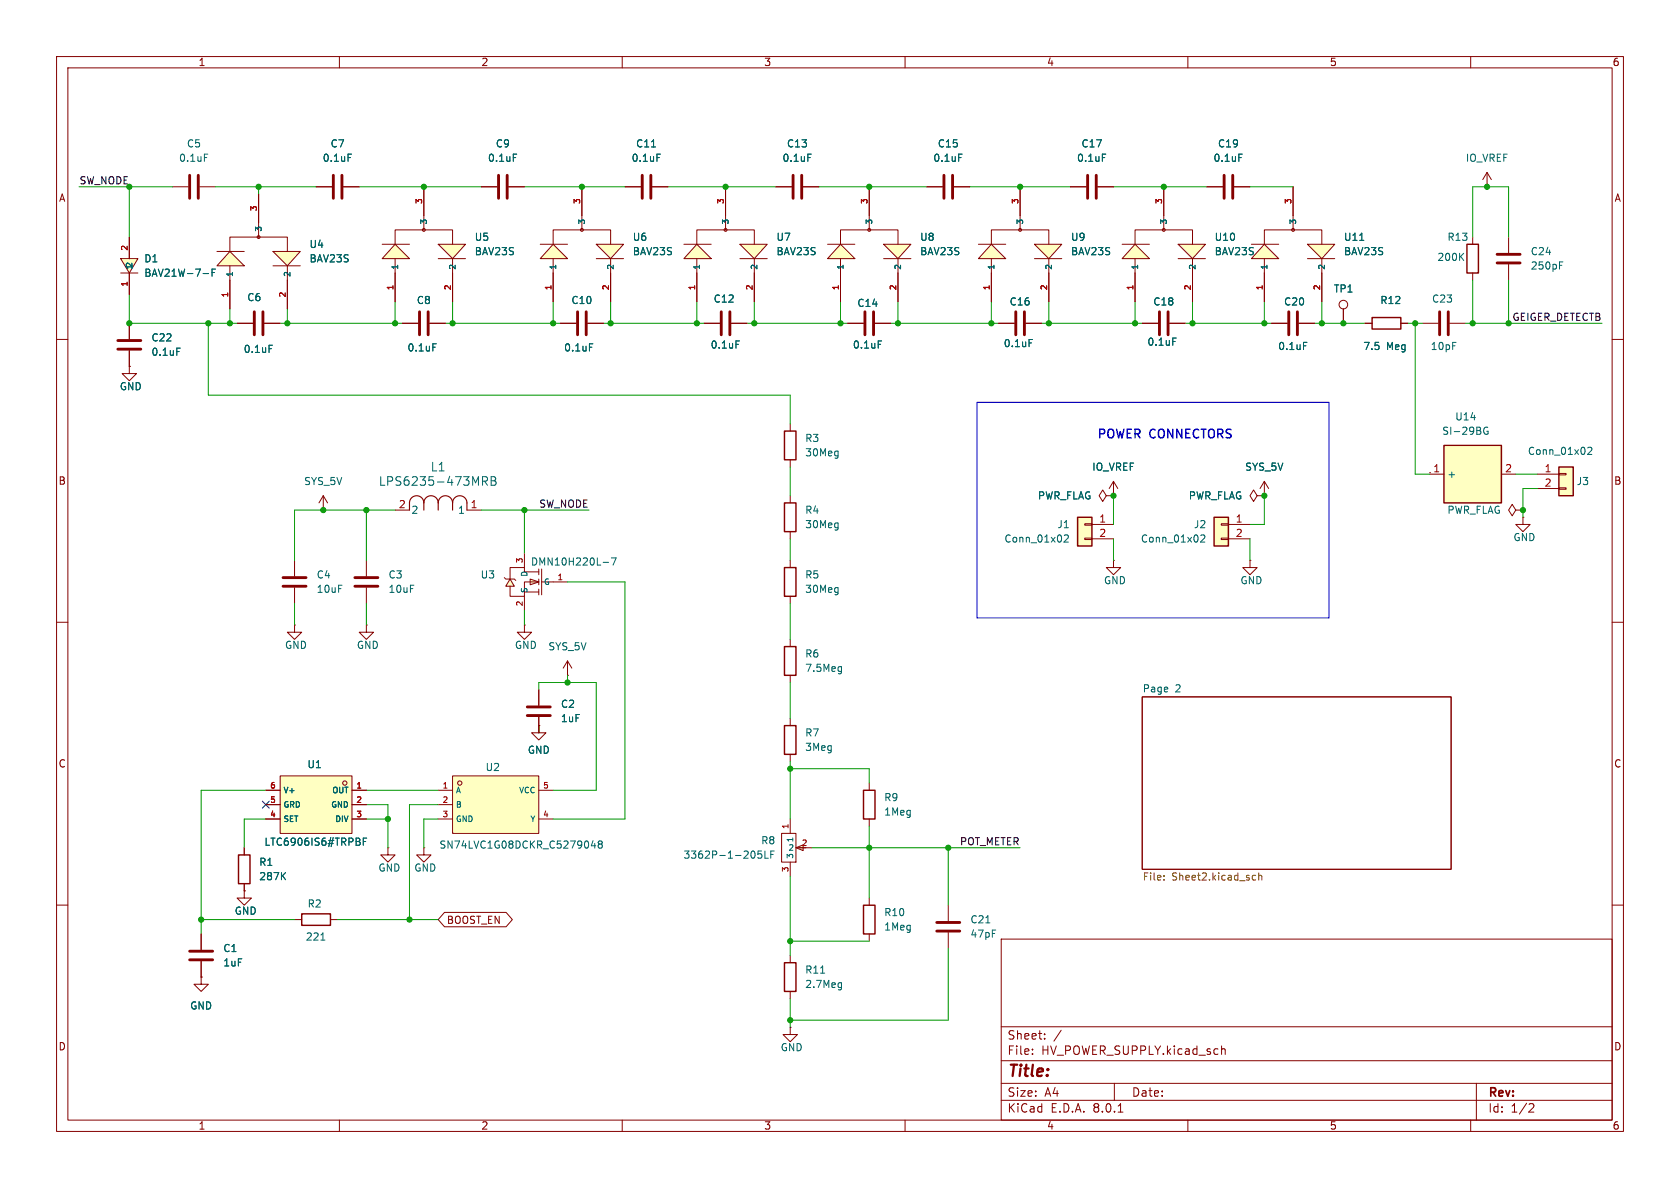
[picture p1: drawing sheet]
<svg xmlns="http://www.w3.org/2000/svg" width="297mm" height="210mm" viewBox="0 0 297 210" stroke-linecap="round" stroke-linejoin="round" font-family="sans-serif">
<g fill="none" stroke="#840000" stroke-width=".18">
<path d="M10 10h277v190h-277zM12 12h273v186h-273zM60 10v2M110 10v2M160 10v2M210 10v2M260 10v2M10 60h2M285 60h2M10 110h2M285 110h2M201.9 123.2h54.6v30.5h-54.6z"/>
<path d="M10 160h2M285 160h2M177 166h108v32h-108zM60 198v2M110 198v2M160 198v2M177 194.5h108M177 191.5h108M177 187.5h108M177 181.5h108M182.5 186.3v.1M182.5 185.5v.1"/>
<path d="M184.7 183.6v.1M184.7 182.8v.1M187.6 182.1l-1.3 2M197 191.5v3M197.7 196.6h.8M210 198v2M216 184.9v1.5M216 185.5l.2-.1 .3 .1 .1 .9M260 198v2M261 191.5v6.5M270.5 195.1l.5 .1 .2 .3-1 1.1h1"/>
</g>
<path d="M205.8 155.5v.1M205.8 154.8v.1M221.5 155.5h.5M221.5 154.8h.5M222.5 154.9l.2-.2 .3 .1 .1 .8M222.5 154.3v1.3" fill="none" stroke="#725600" stroke-width=".18"/>
<g fill="#ffffc2">
<path d="M40.6 44.5l2.6 2.5h-4.8z"/>
<path d="M48.3 44.5h4.8l-2.3 2.5z"/>
</g>
<circle cx="45.7" cy="41.9" r=".25" fill="#ffffc2" stroke="#ffffc2" stroke-width=".18"/>
<g fill="none" stroke="#840000" stroke-width=".18">
<path d="M45.7 34.3v7.6M38.4 44.5h4.8M40.6 44.5l2.6 2.5h-4.8zM40.6 44.5v-2.6h10.2v2.6M40.6 47v7.6M48.3 44.5h4.8l-2.3 2.5zM48.3 47h4.8M50.8 47v7.6"/>
<circle cx="45.7" cy="41.9" r=".25"/>
</g>
<g fill="#ffffc2">
<path d="M223.5 43.2l2.6 2.5h-4.9z"/>
<path d="M231.1 43.2h4.9l-2.3 2.5z"/>
</g>
<circle cx="228.6" cy="40.6" r=".25" fill="#ffffc2" stroke="#ffffc2" stroke-width=".18"/>
<g fill="none" stroke="#840000" stroke-width=".18">
<path d="M228.6 33v7.6M221.2 43.2h4.9M223.5 43.2l2.6 2.5h-4.9zM223.5 43.2v-2.6h10.2v2.6M223.5 45.7v7.6M231.1 43.2h4.9l-2.3 2.5zM231.1 45.7h4.9M233.7 45.7v7.6"/>
<circle cx="228.6" cy="40.6" r=".25"/>
</g>
<path d="M240.4 42.5h.7" fill="none" stroke="#006464" stroke-width=".18"/>
<path d="M140.7 149.9l1.3-.5v1z" fill="#ffffc2"/>
<g fill="none" stroke="#840000" stroke-width=".18">
<path d="M71.1 57.2h2.8M75.9 57.2h2.8M201.9 57.2h2.8M206.8 57.2h2.7M221 99.1v1.2h1.2l-1.2 1.3-1.3-1.3h1.3M221 99.1h.1M222.2 87.6l-.6-1-.6 1 .6 1 .6-1h1.3M223.5 87.6h.1M223.5 85.1l-.7 1.3M223.5 85.1v2.5M223.5 85.1l.8 1.3M139.7 113v1.3"/>
<path d="M139.7 119.4v1.3M139.7 127v1.3M139.7 133.4v1.2M138.2 147.3h2.5v5.1h-2.5zM139.7 144.8v2.5M139.7 152.4v2.5M140.7 149.9l1.3-.5v1zM141 149.9h2.5"/>
</g>
<path d="M207.3 59.8h.6M76.5 60.8h.6M148.6 117.8l.2 .1M148.8 117.8v1.1l-.2 .2M148.8 118.6l-.2 .1M134.6 150.4h-.6v.6l.1-.1 .5 .1 .1 .2-.1 .4-.2 .1-.4-.1M135.2 150.4v1.3h.6M136.3 151h.4M136.9 150.4h-.6v1.3" fill="none" stroke="#006464" stroke-width=".18"/>
<path d="M74.2 55.1v4.1M75.7 55.1v4.1M205 55.1v4.1M206.5 55.1v4.1" fill="none" stroke="#840000" stroke-width=".51"/>
<path d="M138.7 114.3h2v5.1h-2zM138.7 128.3h2v5.1h-2z" fill="none" stroke="#840000" stroke-width=".25"/>
<path d="M21.3 45.7h3.1l-1.5 2.6z" fill="#ffffc2"/>
<path d="M21.3 45.7h3.1l-1.5 2.6zM21.3 48.3h3.1M22.9 41.9v3.8M22.9 48.3v3.8M22.9 57.2v2.7M22.9 64.8v1.2h1.2l-1.2 1.3-1.3-1.3h1.3M22.9 64.8h.1M22.9 62v2.8M153.7 138.4v1.3M153.7 144.8v1.3M35.6 165.1v2.8M35.6 169.9v2.8" fill="none" stroke="#840000" stroke-width=".18"/>
<path d="M35.9 48.4h1M37.5 48.2h.4M38.1 47.6h-.6v1.2M31.3 61.5h.6" fill="none" stroke="#006464" stroke-width=".18"/>
<path d="M20.8 61.7h4.1M20.8 60.2h4.1M33.5 169.7h4.1M33.5 168.1h4.1" fill="none" stroke="#840000" stroke-width=".51"/>
<path d="M152.7 139.7h2v5.1h-2z" fill="none" stroke="#840000" stroke-width=".25"/>
<path d="M214.6 91.4h2.6v5.1h-2.6z" fill="#ffffc2"/>
<path d="M57.1 90.2h.1M57.1 87.6l-.7 1.3M57.1 87.6v2.6M57.1 87.6l.8 1.3M215.9 95.1h1.3v.3h-1.3zM215.9 92.6h1.3v.2h-1.3zM217.2 92.7h3.8M217.2 95.3h3.8" fill="none" stroke="#840000" stroke-width=".18"/>
<path d="M214.6 91.4h2.6v5.1h-2.6z" fill="none" stroke="#840000" stroke-width=".25"/>
<path d="M212.3 94.7l.5-.1 .2 .3-.8 .9h.8" fill="none" stroke="#006464" stroke-width=".18"/>
<g fill="#ffffc2">
<path d="M200.7 43.2l2.5 2.5h-4.8z"/>
<path d="M208.3 43.2h4.8l-2.3 2.5z"/>
</g>
<circle cx="205.7" cy="40.6" r=".25" fill="#ffffc2" stroke="#ffffc2" stroke-width=".18"/>
<g fill="none" stroke="#840000" stroke-width=".18">
<path d="M205.7 33v7.6M198.4 43.2h4.8M200.7 43.2l2.5 2.5h-4.8zM200.7 43.2v-2.6h10.1v2.6M200.7 45.7v7.6M208.3 43.2h4.8l-2.3 2.5zM208.3 45.7h4.8M210.8 45.7v7.6"/>
<circle cx="205.7" cy="40.6" r=".25"/>
</g>
<g fill="#ffffc2">
<path d="M69.8 43.2l2.6 2.5h-4.8z"/>
<path d="M77.5 43.2h4.8l-2.3 2.5z"/>
</g>
<circle cx="74.9" cy="40.6" r=".25" fill="#ffffc2" stroke="#ffffc2" stroke-width=".18"/>
<g fill="none" stroke="#840000" stroke-width=".18">
<path d="M74.9 33v7.6M85.1 33h2.8M89.9 33h2.8M110.5 33h2.8M115.3 33h2.8M213.4 33h2.8M218.2 33h2.8M67.6 43.2h4.8M69.8 43.2l2.6 2.5h-4.8zM69.8 43.2v-2.6h10.2v2.6M69.8 45.7v7.6M77.5 43.2h4.8l-2.3 2.5z"/>
<path d="M77.5 45.7h4.8M80 45.7v7.6M99.1 57.2h2.8M103.9 57.2h2.8M69.8 90.2h2.6M82.5 90.2h2.6M196.8 87.6h.1M196.8 85.1l-.7 1.3M196.8 85.1v2.5M196.8 85.1l.8 1.3M153.7 158.8v1.2M139.7 168.9v1.3"/>
<path d="M139.7 175.3v1.2M153.7 165.1v1.3M167.6 160v2.8M167.6 164.8v2.8M139.7 181.6v1.3h1.3l-1.3 1.3-1.3-1.3h1.3M139.7 181.6h.1"/>
<circle cx="74.9" cy="40.6" r=".25"/>
</g>
<path d="M88.1 31v4.1M89.7 31v4.1M113.5 31v4.1M115.1 31v4.1M216.4 31v4.1M217.9 31v4.1M102.1 55.1v4.1M103.6 55.1v4.1M165.6 164.6h4.1M165.6 163.1h4.1" fill="none" stroke="#840000" stroke-width=".51"/>
<g fill="none" stroke="#006464" stroke-width=".18">
<path d="M90.7 27.2h.6M115.2 26h.7M116.1 27.2h.6M219 27.2h.6M104.2 60.8h.6M85.3 85.1l.7-.1 .2-.2-.1-.4-.2-.1h-.6v1.5M85.7 85.1l.5 .7M86.8 84.3h.5l.3 .1v.3l-.3 .3a.41 .41 0 0 1 .4 .4 .41 .41 0 0 1-.3 .4h-.6zM86.8 85h.5M145.1 172h.7M148.6 173.7l.2 .1M148.8 173.7v1.1l-.2 .1"/>
<path d="M148.8 174.5l-.2 .1M174.3 163.1h.7"/>
</g>
<path d="M138.7 170.2h2v5.1h-2zM152.7 160h2v5.1h-2z" fill="none" stroke="#840000" stroke-width=".25"/>
<path d="M74.9 88.9a1.27 1.27 0 0 0-1.2-1.3 1.27 1.27 0 0 0-1.3 1.3v1.3M74.9 88.9a1.27 1.27 0 0 1 1.3-1.3 1.27 1.27 0 0 1 1.3 1.3M74.9 88.9v1.3M77.5 88.9a1.27 1.27 0 0 1 1.2-1.3 1.27 1.27 0 0 1 1.3 1.3M77.5 88.9v1.3M80 88.9a1.27 1.27 0 0 1 1.3-1.3 1.27 1.27 0 0 1 1.2 1.3v1.3M80 88.9v1.3" fill="none" stroke="#840000" stroke-width=".2"/>
<g fill="#ffffc2">
<path d="M97.8 43.2l2.5 2.5h-4.8z"/>
<path d="M105.4 43.2h4.8l-2.3 2.5z"/>
</g>
<circle cx="102.9" cy="40.6" r=".25" fill="#ffffc2" stroke="#ffffc2" stroke-width=".18"/>
<g fill="none" stroke="#840000" stroke-width=".18">
<path d="M55.9 33h2.8M60.7 33h2.8M102.9 33v7.6M41.9 57.2h2.8M46.7 57.2h2.8M95.5 43.2h4.8M97.8 43.2l2.5 2.5h-4.8zM97.8 43.2v-2.6h10.1v2.6M97.8 45.7v7.6M105.4 43.2h4.8l-2.3 2.5zM105.4 45.7h4.8M107.9 45.7v7.6"/>
<path d="M224.8 57.2h2.8M229.6 57.2h2.8M241.3 57.2h1.3M247.6 57.2h1.3M64.8 99.1v2.8M196.8 99.1v1.2h1.3l-1.3 1.3-1.2-1.3h1.2M196.8 99.1h.1M52.1 110.5v1.3h1.2l-1.2 1.2-1.3-1.2h1.3M52.1 110.5h.1M64.8 110.5v1.3h1.2l-1.2 1.2-1.3-1.2h1.3M64.8 110.5h.1M64.8 103.9v2.8"/>
<path d="M92.7 110.5v1.3h1.3l-1.3 1.2-1.3-1.2h1.3M92.7 110.5h.1M100.3 119.4h.1M100.3 116.8l-.7 1.3M100.3 116.8v2.6M100.3 116.8l.8 1.3"/>
<circle cx="102.9" cy="40.6" r=".25"/>
</g>
<path d="M58.9 31v4.1M60.5 31v4.1M45 55.1v4.1M46.5 55.1v4.1M227.8 55.1v4.1M229.4 55.1v4.1M62.7 103.6h4.1M62.7 102.1h4.1" fill="none" stroke="#840000" stroke-width=".51"/>
<path d="M61.5 27.2h.6M47.6 61h.6M230.4 60.5h.6" fill="none" stroke="#006464" stroke-width=".18"/>
<path d="M242.6 56.1h5v2.1h-5z" fill="none" stroke="#840000" stroke-width=".25"/>
<g fill="#ffffc2">
<path d="M123.2 43.2l2.5 2.5h-4.8z"/>
<path d="M130.8 43.2h4.8l-2.3 2.5z"/>
</g>
<circle cx="128.3" cy="40.6" r=".25" fill="#ffffc2" stroke="#ffffc2" stroke-width=".18"/>
<g fill="none" stroke="#840000" stroke-width=".18">
<path d="M30.5 33h2.8M35.3 33h2.8M128.3 33v7.6M120.9 43.2h4.8M123.2 43.2l2.5 2.5h-4.8zM123.2 43.2v-2.6h10.1v2.6M123.2 45.7v7.6M130.8 43.2h4.8l-2.3 2.5zM130.8 45.7h4.8M133.3 45.7v7.6M237.5 54.6v2.6M266.7 41.9v2.8"/>
<path d="M266.7 46.7v2.8M52.1 99.1v2.8M52.1 103.9v2.8"/>
<circle cx="128.3" cy="40.6" r=".25"/>
<circle cx="237.5" cy="53.8" r=".76"/>
</g>
<path d="M33.5 31v4.1M35.1 31v4.1M264.7 45h4M264.7 46.5h4M50 103.6h4.1M50 102.1h4.1" fill="none" stroke="#840000" stroke-width=".51"/>
<path d="M36.1 27.2h.6M275.7 46.9h.4M275.7 46.3h.6" fill="none" stroke="#006464" stroke-width=".18"/>
<path d="M80 137.2h15.2v10.1h-15.2z" fill="#ffffc2"/>
<circle cx="81.3" cy="138.4" r=".38" fill="#ffffc2" stroke="#ffffc2" stroke-width=".18"/>
<g fill="none" stroke="#840000" stroke-width=".18">
<path d="M77.5 139.7h2.5M80 137.2h15.2v10.1h-15.2zM95.2 126.7v2.8h-1.2l1.2 1.3 1.3-1.3h-1.3v-1.2M95.2 128.3h.1M95.2 139.7h2.6M95.2 121.9v2.8M77.5 142.2h2.5M77.5 144.8h2.5M95.2 144.8h2.6"/>
<circle cx="81.3" cy="138.4" r=".38"/>
</g>
<path d="M104.8 148.6l-.3 .9h.8M105.1 149.1v.8M106 149.2l-.3-.2 .3-.3h.2l.3 .2-.3 .3M106 149.2l-.3 .2 .1 .4 .2 .1h.4l.1-.2v-.3l-.3-.2M106 149.2h.2" fill="none" stroke="#006464" stroke-width=".18"/>
<path d="M93.2 126.5h4.1M93.2 125h4.1" fill="none" stroke="#840000" stroke-width=".51"/>
<g fill="#ffffc2">
<path d="M93.7 102.4l1.5 .5-1.5 .5z"/>
<path d="M90.2 102.4l.7 1.2h-1.5z"/>
</g>
<g fill="none" stroke="#840000" stroke-width=".18">
<path d="M262.9 33h.1M262.9 30.5l-.8 1.3M262.9 30.5v2.5M262.9 30.5l.8 1.3M251.5 57.2h2.8M256.3 57.2h2.8M260.3 41.9v1.3M260.3 48.3v1.2M92.7 97.8v2.5M268 90.2l-.7-1-.6 1 .6 1 .7-1h1.2M269.2 90.2h.1M89.2 102.1l.2 .3h1.5l.3 .2"/>
<path d="M90.2 102.4l.7 1.2h-1.5zM92.7 104.6h2.5M92.7 105.4v2.6M93.7 102.4l1.5 .5-1.5 .5zM95.2 102.9h-2.5v2.5h-2.5v-1.8M95.2 101.1h-2.5v-.8h-2.5v2.1M95.2 100.6v1M95.2 102.4v1M95.2 104.1v1.1M95.8 102.9h4.5M95.8 100.6v4.6"/>
</g>
<path d="M258.2 45.3l.6 .7M258.8 44.8l-.8 .7M106.6 99.4h1M108.1 98.6h.8l-.5 1.3" fill="none" stroke="#006464" stroke-width=".18"/>
<path d="M259.3 43.2h2.1v5.1h-2.1z" fill="none" stroke="#840000" stroke-width=".25"/>
<path d="M254.5 55.1v4.1M256 55.1v4.1" fill="none" stroke="#840000" stroke-width=".51"/>
<path d="M255.3 78.7h10.1v10.2h-10.1z" fill="#ffffc2"/>
<path d="M255.3 78.7h10.1v10.2h-10.1z" fill="none" stroke="#840000" stroke-width=".25"/>
<path d="M252.7 83.6h.1M252.7 83.8h2.6M265.4 83.8h2.6M269.2 91.4v1.3h1.3l-1.3 1.3-1.2-1.3h1.2M269.2 91.4h.1" fill="none" stroke="#840000" stroke-width=".18"/>
<path d="M263 75.6a.59 .59 0 0 0-.7 .5 .59 .59 0 0 0 .7 .6l.1-.5h-.3" fill="none" stroke="#006464" stroke-width=".18"/>
<path d="M275.6 82.6h2.5v5h-2.5z" fill="#ffffc2"/>
<path d="M271.8 83.8h3.8M271.8 86.4h3.8M275.6 86.2h1.3v.3h-1.3zM275.6 83.7h1.3v.2h-1.3z" fill="none" stroke="#840000" stroke-width=".18"/>
<path d="M275.6 82.6h2.5v5h-2.5z" fill="none" stroke="#840000" stroke-width=".25"/>
<path d="M280.7 79.2l.5-.1 .2 .3-.8 .9h.8" fill="none" stroke="#006464" stroke-width=".18"/>
<g fill="#ffffc2">
<path d="M148.6 43.2l2.5 2.5h-4.8z"/>
<path d="M156.2 43.2h4.8l-2.3 2.5z"/>
</g>
<circle cx="153.7" cy="40.6" r=".25" fill="#ffffc2" stroke="#ffffc2" stroke-width=".18"/>
<g fill="none" stroke="#840000" stroke-width=".18">
<path d="M153.7 33v7.6M189.2 33h2.8M194.1 33h2.7M146.3 43.2h4.8M148.6 43.2l2.5 2.5h-4.8zM148.6 43.2v-2.6h10.1v2.6M148.6 45.7v7.6M149.9 57.2h2.8M154.7 57.2h2.8M156.2 43.2h4.8l-2.3 2.5zM156.2 45.7h4.8M158.7 45.7v7.6"/>
<path d="M176.5 57.2h2.8M181.4 57.2h2.7"/>
<circle cx="153.7" cy="40.6" r=".25"/>
</g>
<path d="M192.3 31v4.1M193.8 31v4.1M152.9 55.1v4.1M154.4 55.1v4.1M179.6 55.1v4.1M181.1 55.1v4.1" fill="none" stroke="#840000" stroke-width=".51"/>
<path d="M194.9 27.2h.6M155.3 60.3h.6M181.9 60h.6" fill="none" stroke="#006464" stroke-width=".18"/>
<g fill="#ffffc2">
<path d="M175.3 43.2l2.5 2.5h-4.8z"/>
<path d="M182.9 43.2h4.8l-2.3 2.5z"/>
</g>
<circle cx="180.3" cy="40.6" r=".25" fill="#ffffc2" stroke="#ffffc2" stroke-width=".18"/>
<g fill="none" stroke="#840000" stroke-width=".18">
<path d="M137.2 33h2.8M142 33h2.8M163.8 33h2.8M168.7 33h2.7M180.3 33v7.6M124.5 57.2h2.8M129.3 57.2h2.8M173 43.2h4.8M175.3 43.2l2.5 2.5h-4.8zM175.3 43.2v-2.6h10.1v2.6M175.3 45.7v7.6M182.9 43.2h4.8l-2.3 2.5z"/>
<path d="M182.9 45.7h4.8M185.4 45.7v7.6M139.7 74.9v1.3M139.7 81.3v1.3M139.7 87.6v1.3M139.7 94v1.3M139.7 99.1v1.2M139.7 105.4v1.3"/>
<circle cx="180.3" cy="40.6" r=".25"/>
</g>
<path d="M140.2 31v4.1M141.7 31v4.1M166.9 31v4.1M168.4 31v4.1M127.5 55.1v4.1M129 55.1v4.1" fill="none" stroke="#840000" stroke-width=".51"/>
<path d="M142.8 27.2h.6M169.5 27.2h.6M130.1 60.3h.6" fill="none" stroke="#006464" stroke-width=".18"/>
<path d="M138.7 76.2h2v5.1h-2zM138.7 88.9h2v5.1h-2zM138.7 100.3h2v5.1h-2z" fill="none" stroke="#840000" stroke-width=".25"/>
<path d="M190.5 91.4h2.5v5.1h-2.5z" fill="#ffffc2"/>
<path d="M191.8 95.1h1.2v.3h-1.2zM191.8 92.6h1.2v.2h-1.2zM193 92.7h3.8M193 95.3h3.8M195.6 87.6l-.7-1-.6 1 .6 1 .7-1h1.2M196.8 87.6h.1M68.6 149.9v1.2h1.2l-1.2 1.3-1.3-1.3h1.3M68.6 149.9h.1" fill="none" stroke="#840000" stroke-width=".18"/>
<path d="M190.5 91.4h2.5v5.1h-2.5z" fill="none" stroke="#840000" stroke-width=".25"/>
<path d="M188.2 94.7l.4-.1 .3 .3-.8 .9h.8" fill="none" stroke="#006464" stroke-width=".18"/>
<path d="M49.5 137.2h12.7v10.1h-12.7z" fill="#ffffc2"/>
<circle cx="61" cy="138.4" r=".38" fill="#ffffc2" stroke="#ffffc2" stroke-width=".18"/>
<g fill="none" stroke="#840000" stroke-width=".18">
<path d="M45.7 34.3v5.1M55.9 33h2.8M60.7 33h2.8M74.9 33v5.1M85.1 33h2.8M89.9 33h2.8M102.9 33v5.1M110.5 33h2.8M115.3 33h2.8M128.3 33v5.1M137.2 33h2.8M142 33h2.8"/>
<path d="M153.7 33v5.1M163.8 33h2.8M168.7 33h2.7M180.3 33v5.1M189.2 33h2.8M194.1 33h2.7M205.7 33v5.1M213.4 33h2.8M218.2 33h2.8M228.6 33v5.1M22.9 41.9v3.8M22.9 48.3v3.8"/>
<path d="M22.9 57.2v2.7M40.6 49.5v5.1M41.9 57.2h2.8M46.7 57.2h2.8M50.8 49.5v5.1M69.8 48.3v5M71.1 57.2h2.8M75.9 57.2h2.8M80 48.3v5M97.8 48.3v5M99.1 57.2h2.8M103.9 57.2h2.8"/>
<path d="M107.9 48.3v5M123.2 48.3v5M124.5 57.2h2.8M129.3 57.2h2.8M133.3 48.3v5M148.6 48.3v5M149.9 57.2h2.8M154.7 57.2h2.8M158.7 48.3v5M175.3 48.3v5M176.5 57.2h2.8M181.4 57.2h2.7"/>
<path d="M185.4 48.3v5M200.7 48.3v5M201.9 57.2h2.8M206.8 57.2h2.7M210.8 48.3v5M223.5 48.3v5M224.8 57.2h2.8M229.6 57.2h2.8M233.7 48.3v5M237.5 54.6v2.6M241.3 57.2h1.3M247.6 57.2h1.3"/>
<path d="M22.9 64.8h.1M22.9 62v2.8M196.8 87.6h.1M223.5 87.6h.1M47 139.7h2.5M49.5 137.2h12.7v10.1h-12.7zM62.2 139.7h2.6M95.2 128.3h.1M95.2 121.9v2.8M95.2 126.7v2.8M43.2 157.5v1.3h1.2l-1.2 1.2-1.3-1.2h1.3M43.2 157.5h.1"/>
<path d="M43.2 149.9v1.2M43.2 156.2v1.3M47 142.2h2.5M47 144.8h2.5M62.2 142.2h2.6M62.2 144.8h2.6M74.9 149.9v1.2h1.3l-1.3 1.3-1.2-1.3h1.2M74.9 149.9h.1M35.6 172.7v1.3h1.2l-1.2 1.3-1.3-1.3h1.3M35.6 172.7h.1M35.6 165.1v2.8M35.6 169.9v2.8"/>
<path d="M52.1 162.6h1.2M58.4 162.6h1.3M78.6 161.3h10.9l1.1 1.3-1.1 1.2h-10.9l-1.1-1.2z"/>
<circle cx="61" cy="138.4" r=".38"/>
</g>
<g fill="none" stroke="#006464" stroke-width=".18">
<path d="M61.5 27.2h.6M90.7 27.2h.6M115.2 26h.7M116.1 27.2h.6M142.8 27.2h.6M169.5 27.2h.6M194.9 27.2h.6M219 27.2h.6M35.9 48.4h1M37.5 48.2h.4M38.1 47.6h-.6v1.2M207.3 59.8h.6"/>
<path d="M240.4 42.5h.7M31.3 61.5h.6M47.6 61h.6M76.5 60.8h.6M104.2 60.8h.6M130.1 60.3h.6M155.3 60.3h.6M181.9 60h.6M230.4 60.5h.6M49.9 154.8l.6 .7M50.5 154.2l-.7 .8M64.2 148.8h.4"/>
<path d="M64.8 148.2h-.6v1.2M56.7 166.2h.8"/>
</g>
<path d="M42.2 151.1h2v5.1h-2zM53.3 161.5h5.1v2.1h-5.1z" fill="none" stroke="#840000" stroke-width=".25"/>
<path d="M172.7 71.1h62.2v38.1h-62.2z" fill="none" stroke="#0000c2" stroke-width=".18"/>
<g fill="none" stroke="#009600" stroke-width=".18">
<path d="M14 33h16.5M22.9 33v8.9M38.1 33h17.8M45.7 33v1.3M63.5 33h21.6M92.7 33h17.8M118.1 33h19.1M144.8 33h19M171.4 33h17.8M196.8 33h16.6M221 33h7.6M22.9 52.1v5.1h19"/>
<path d="M36.8 57.2v12.7h102.9v5M40.6 54.6v2.6M49.5 57.2h21.6M50.8 54.6v2.6M69.8 53.3v3.9M78.7 57.2h20.4M80 53.3v3.9M97.8 53.3v3.9M106.7 57.2h17.8M107.9 53.3v3.9M123.2 53.3v3.9M132.1 57.2h17.8"/>
<path d="M133.3 53.3v3.9M148.6 53.3v3.9M157.5 57.2h19M158.7 53.3v3.9M175.3 53.3v3.9M184.1 57.2h17.8M185.4 53.3v3.9M200.7 53.3v3.9M209.5 57.2h15.3M210.8 53.3v3.9M223.5 53.3v3.9M232.4 57.2h8.9"/>
<path d="M233.7 53.3v3.9M248.9 57.2h2.6M250.2 57.2v26.6h2.5M259.1 57.2h24.1M260.3 41.9v-8.9h6.4v8.9M260.3 49.5v7.7M266.7 49.5v7.7M64.8 90.2v8.9M69.8 90.2h-17.7v8.9M85.1 90.2h19M92.7 90.2v7.6M139.7 82.6v5"/>
<path d="M139.7 95.3v3.8M196.8 87.6v5.1M196.8 95.3v3.8M221 95.3v3.8M223.5 87.6v5.1h-2.5M268 83.8h3.8M271.8 86.4h-2.6v5M52.1 106.7v3.8M64.8 106.7v3.8M92.7 108v2.5M100.3 102.9h10.2v41.9h-12.7M100.3 119.4v1.3"/>
<path d="M139.7 106.7v6.3M47 139.7h-11.4v25.4M64.8 139.7h12.7M95.2 121.9v-1.2h10.2v19h-7.6M95.2 128.3v1.2M139.7 120.7v6.3M139.7 134.6v10.2M139.7 135.9h14v2.5M47 144.8h-3.8v5.1M64.8 144.8h3.8M64.8 142.2h3.8v7.7M77.5 144.8h-2.6v5.1"/>
<path d="M77.5 142.2h-5.1v20.4M139.7 154.9v14M143.5 149.9h36.8M153.7 146.1v12.7M167.6 149.9v10.1M35.6 162.6h16.5M59.7 162.6h17.8M139.7 176.5v5.1M139.7 166.4h14M167.6 167.6v12.7h-27.9"/>
</g>
<path d="M46.4 141.6l1.2 1.2M47.6 141.6l-1.2 1.2" fill="none" stroke="#000084" stroke-width=".18"/>
<g fill="#009600" stroke="#009600" stroke-width=".18">
<circle cx="139.7" cy="180.3" r=".46"/>
<circle cx="139.7" cy="166.4" r=".46"/>
<circle cx="139.7" cy="135.9" r=".46"/>
<circle cx="153.7" cy="149.9" r=".46"/>
<circle cx="167.6" cy="149.9" r=".46"/>
<circle cx="45.7" cy="33" r=".46"/>
<circle cx="69.8" cy="57.2" r=".46"/>
<circle cx="80" cy="57.2" r=".46"/>
<circle cx="97.8" cy="57.2" r=".46"/>
<circle cx="22.9" cy="57.2" r=".46"/>
<circle cx="74.9" cy="33" r=".46"/>
<circle cx="196.8" cy="87.6" r=".46"/>
<circle cx="237.5" cy="57.2" r=".46"/>
<circle cx="223.5" cy="57.2" r=".46"/>
<circle cx="233.7" cy="57.2" r=".46"/>
<circle cx="210.8" cy="57.2" r=".46"/>
<circle cx="200.7" cy="57.2" r=".46"/>
<circle cx="205.7" cy="33" r=".46"/>
<circle cx="223.5" cy="87.6" r=".46"/>
<circle cx="57.1" cy="90.2" r=".46"/>
<circle cx="64.8" cy="90.2" r=".46"/>
<circle cx="100.3" cy="120.7" r=".46"/>
<circle cx="92.7" cy="90.2" r=".46"/>
<circle cx="260.3" cy="57.2" r=".46"/>
<circle cx="262.9" cy="33" r=".46"/>
<circle cx="266.7" cy="57.2" r=".46"/>
<circle cx="250.2" cy="57.2" r=".46"/>
<circle cx="269.2" cy="90.2" r=".46"/>
<circle cx="148.6" cy="57.2" r=".46"/>
<circle cx="175.3" cy="57.2" r=".46"/>
<circle cx="158.7" cy="57.2" r=".46"/>
<circle cx="180.3" cy="33" r=".46"/>
<circle cx="153.7" cy="33" r=".46"/>
<circle cx="185.4" cy="57.2" r=".46"/>
<circle cx="72.4" cy="162.6" r=".46"/>
<circle cx="68.6" cy="144.8" r=".46"/>
<circle cx="35.6" cy="162.6" r=".46"/>
<circle cx="123.2" cy="57.2" r=".46"/>
<circle cx="107.9" cy="57.2" r=".46"/>
<circle cx="36.8" cy="57.2" r=".46"/>
<circle cx="50.8" cy="57.2" r=".46"/>
<circle cx="40.6" cy="57.2" r=".46"/>
<circle cx="128.3" cy="33" r=".46"/>
<circle cx="102.9" cy="33" r=".46"/>
<circle cx="133.3" cy="57.2" r=".46"/>
</g>
<text font-size="2.8" fill="#840000" x="178" y="190.9">Title:</text>
<text font-size="2.1" fill="#0000c2" x="193.8" y="77.9">POWER CONNECTORS</text>
<g font-size="2.1" fill="#006464">
<text x="76.1" y="83.5">L1</text>
<text x="66.9" y="86.1">LPS6235-473MRB</text>
</g>
<g font-size="2.1" fill="#840000">
<text x="178" y="184">Sheet:</text>
<text x="178" y="186.7">File:</text>
<text x="184.1" y="186.7">HV_POWER_SUPPLY.kicad_sch</text>
<text x="178" y="196.9">KiCad</text>
<text x="178" y="194.1">Size:</text>
<text x="184.7" y="194.1">A4</text>
<text x="185.7" y="196.9">E.D.A.</text>
<text x="193.3" y="196.9">8.0.1</text>
<text x="200" y="194.1">Date:</text>
<text x="263" y="194.3">Rev:</text>
<text x="263" y="196.9">Id:</text>
<text x="267.1" y="196.9">1/2</text>
</g>
<g font-size="1.8" fill="#840000">
<text x="35" y="11.9">1</text>
<text x="85" y="11.9">2</text>
<text x="135" y="11.9">3</text>
<text x="185" y="11.9">4</text>
<text x="235" y="11.9">5</text>
<text x="285" y="11.9">6</text>
<text x="10.3" y="35.9">A</text>
<text x="285.3" y="35.9">A</text>
<text x="10.3" y="85.9">B</text>
<text x="285.3" y="85.9">B</text>
<text x="10.3" y="135.9">C</text>
<text x="285.3" y="135.9">C</text>
<text x="78.9" y="163.5">BOOST_EN</text>
<text x="10.3" y="185.9">D</text>
<text x="285.3" y="185.9">D</text>
<text x="35" y="199.9">1</text>
<text x="85" y="199.9">2</text>
<text x="135" y="199.9">3</text>
<text x="185" y="199.9">4</text>
<text x="235" y="199.9">5</text>
<text x="285" y="199.9">6</text>
</g>
<g font-size="1.8" fill="#006464">
<text x="31.6" y="28.8">0.1uF</text>
<text x="32.9" y="26.3">C5</text>
<text x="57" y="28.8">0.1uF</text>
<text x="58.3" y="26.3">C7</text>
<text x="86.2" y="28.8">0.1uF</text>
<text x="87.6" y="26.3">C9</text>
<text x="111.6" y="28.8">0.1uF</text>
<text x="112.4" y="26.3">C11</text>
<text x="138.2" y="28.8">0.1uF</text>
<text x="139" y="26.3">C13</text>
<text x="164.9" y="28.8">0.1uF</text>
<text x="165.7" y="26.3">C15</text>
<text x="190.3" y="28.8">0.1uF</text>
<text x="191.1" y="26.3">C17</text>
<text x="214.4" y="28.8">0.1uF</text>
<text x="215.2" y="26.3">C19</text>
<text x="259" y="28.8">IO_VREF</text>
<text x="25.4" y="46.6">D1</text>
<text x="54.6" y="46.6">BAV23S</text>
<text x="54.6" y="44">U4</text>
<text x="83.8" y="45.3">BAV23S</text>
<text x="83.8" y="42.8">U5</text>
<text x="111.8" y="45.3">BAV23S</text>
<text x="111.8" y="42.8">U6</text>
<text x="137.2" y="45.3">BAV23S</text>
<text x="137.2" y="42.8">U7</text>
<text x="162.6" y="45.3">BAV23S</text>
<text x="162.6" y="42.8">U8</text>
<text x="189.2" y="45.3">BAV23S</text>
<text x="189.2" y="42.8">U9</text>
<text x="214.6" y="42.8">U10</text>
<text x="214.6" y="45.3">BAV23S</text>
<text x="237.5" y="42.8">U11</text>
<text x="237.5" y="45.3">BAV23S</text>
<text x="254" y="46.3">200K</text>
<text x="255.8" y="42.8">R13</text>
<text x="270.5" y="45.3">C24</text>
<text x="270.5" y="47.9">250pF</text>
<text x="25.4" y="49.1">BAV21W-7-F</text>
<text x="43.6" y="53.4">C6</text>
<text x="73.6" y="53.9">C8</text>
<text x="100.9" y="53.9">C10</text>
<text x="126.1" y="53.7">C12</text>
<text x="235.7" y="51.9">TP1</text>
<text x="243.9" y="53.9">R12</text>
<text x="253.1" y="53.7">C23</text>
<text x="151.5" y="54.5">C14</text>
<text x="178.4" y="54.2">C16</text>
<text x="203.8" y="54.2">C18</text>
<text x="226.9" y="54.2">C20</text>
<text x="26.7" y="60.6">C22</text>
<text x="26.7" y="63.1">0.1uF</text>
<text x="43" y="62.6">0.1uF</text>
<text x="71.9" y="62.3">0.1uF</text>
<text x="99.6" y="62.3">0.1uF</text>
<text x="125.5" y="61.8">0.1uF</text>
<text x="150.7" y="61.8">0.1uF</text>
<text x="177.4" y="61.6">0.1uF</text>
<text x="202.8" y="61.3">0.1uF</text>
<text x="225.9" y="62.1">0.1uF</text>
<text x="240.9" y="62.1">7.5</text>
<text x="245.1" y="62.1">Meg</text>
<text x="252.8" y="62.1">10pF</text>
<text x="21.1" y="69.2">GND</text>
<text x="254.9" y="77.1">SI-29BG</text>
<text x="257.2" y="74.5">U14</text>
<text x="142.2" y="78.3">R3</text>
<text x="142.2" y="80.9">30Meg</text>
<text x="193" y="83.4">IO_VREF</text>
<text x="220" y="83.4">SYS_5V</text>
<text x="270" y="80.6">Conn_01x02</text>
<text x="53.7" y="86">SYS_5V</text>
<text x="183.4" y="88.5">PWR_FLAG</text>
<text x="210.1" y="88.5">PWR_FLAG</text>
<text x="255.8" y="84.7">+</text>
<text x="278.6" y="86">J3</text>
<text x="72.6" y="91">2</text>
<text x="80.9" y="91">1</text>
<text x="142.2" y="91">R4</text>
<text x="142.2" y="93.6">30Meg</text>
<text x="186.8" y="93.6">J1</text>
<text x="211" y="93.6">J2</text>
<text x="255.8" y="91">PWR_FLAG</text>
<text x="267.5" y="95.9">GND</text>
<text x="93.8" y="100.2">DMN10H220L-7</text>
<text x="177.5" y="96.1">Conn_01x02</text>
<text x="201.6" y="96.1">Conn_01x02</text>
<text x="55.9" y="102.5">C4</text>
<text x="55.9" y="105">10uF</text>
<text x="68.6" y="102.5">C3</text>
<text x="68.6" y="105">10uF</text>
<text x="84.9" y="102.5">U3</text>
<text x="142.2" y="102.5">R5</text>
<text x="142.2" y="105">30Meg</text>
<text x="195.1" y="103.5">GND</text>
<text x="219.2" y="103.5">GND</text>
<text x="50.3" y="114.9">GND</text>
<text x="63" y="114.9">GND</text>
<text x="90.9" y="114.9">GND</text>
<text x="96.8" y="115.2">SYS_5V</text>
<text x="142.2" y="116.4">R6</text>
<text x="142.2" y="119">7.5Meg</text>
<text x="99.1" y="125.3">C2</text>
<text x="201.9" y="122.5">Page</text>
<text x="207.8" y="122.5">2</text>
<text x="99.1" y="127.9">1uF</text>
<text x="142.2" y="130.4">R7</text>
<text x="54.3" y="136">U1</text>
<text x="85.8" y="136.5">U2</text>
<text x="93.2" y="133.5">GND</text>
<text x="142.2" y="132.9">3Meg</text>
<text x="156.2" y="141.8">R9</text>
<text x="46.6" y="149.7">LTC6906IS6#TRPBF</text>
<text x="134.5" y="149.5">R8</text>
<text x="156.2" y="144.4">1Meg</text>
<text x="45.7" y="153.3">R1</text>
<text x="45.7" y="155.8">287K</text>
<text x="66.8" y="154.3">GND</text>
<text x="73.1" y="154.3">GND</text>
<text x="77.6" y="150.2">SN74LVC1G08DCKR_C5279048</text>
<text x="120.7" y="152">3362P-1-205LF</text>
<text x="41.4" y="161.9">GND</text>
<text x="54.3" y="160.6">R2</text>
<text x="54" y="166.5">221</text>
<text x="156.2" y="164.7">1Meg</text>
<text x="156.2" y="162.2">R10</text>
<text x="171.5" y="163.4">C21</text>
<text x="171.5" y="166">47pF</text>
<text x="39.4" y="168.5">C1</text>
<text x="39.4" y="171">1uF</text>
<text x="142.2" y="172.3">R11</text>
<text x="33.5" y="178.7">GND</text>
<text x="142.2" y="174.9">2.7Meg</text>
<text x="137.9" y="186">GND</text>
</g>
<text font-size="1.8" fill="#009600" x="14" y="32.7">SW_NODE</text>
<g font-size="1.8" fill="#0f0f0f">
<text x="267.3" y="56.8">GEIGER_DETECTB</text>
<text x="95.2" y="89.8">SW_NODE</text>
<text x="169.6" y="149.5">POT_METER</text>
</g>
<g font-size="1.8" fill="#a90000">
<text x="253.3" y="83.6">1</text>
<text x="266" y="83.6">2</text>
<text x="273" y="83.6">1</text>
<text x="70.4" y="89.9">2</text>
<text x="83.1" y="89.9">1</text>
<text x="273" y="86.1">2</text>
<text x="194.2" y="92.5">1</text>
<text x="194.2" y="95">2</text>
<text x="218.4" y="92.5">1</text>
<text x="218.4" y="95">2</text>
</g>
<g font-size="1.8" fill="#725600">
<text x="201.9" y="156">File:</text>
<text x="207.2" y="156">Sheet2.kicad_sch</text>
</g>
<g font-size="1.4" fill="#a90000">
<text x="45.5" y="37.4" transform="rotate(-90 45.5 37.4)">3</text>
<text x="74.7" y="36.2" transform="rotate(-90 74.7 36.2)">3</text>
<text x="102.6" y="36.2" transform="rotate(-90 102.6 36.2)">3</text>
<text x="128" y="36.2" transform="rotate(-90 128 36.2)">3</text>
<text x="153.4" y="36.2" transform="rotate(-90 153.4 36.2)">3</text>
<text x="180.1" y="36.2" transform="rotate(-90 180.1 36.2)">3</text>
<text x="205.5" y="36.2" transform="rotate(-90 205.5 36.2)">3</text>
<text x="228.3" y="36.2" transform="rotate(-90 228.3 36.2)">3</text>
<text x="22.6" y="44.4" transform="rotate(-90 22.6 44.4)">2</text>
<text x="22.6" y="50.8" transform="rotate(-90 22.6 50.8)">1</text>
<text x="40.4" y="52.7" transform="rotate(-90 40.4 52.7)">1</text>
<text x="50.5" y="52.7" transform="rotate(-90 50.5 52.7)">2</text>
<text x="69.6" y="51.4" transform="rotate(-90 69.6 51.4)">1</text>
<text x="79.8" y="51.4" transform="rotate(-90 79.8 51.4)">2</text>
<text x="97.5" y="51.4" transform="rotate(-90 97.5 51.4)">1</text>
<text x="107.7" y="51.4" transform="rotate(-90 107.7 51.4)">2</text>
<text x="122.9" y="51.4" transform="rotate(-90 122.9 51.4)">1</text>
<text x="133.1" y="51.4" transform="rotate(-90 133.1 51.4)">2</text>
<text x="148.3" y="51.4" transform="rotate(-90 148.3 51.4)">1</text>
<text x="158.5" y="51.4" transform="rotate(-90 158.5 51.4)">2</text>
<text x="175" y="51.4" transform="rotate(-90 175 51.4)">1</text>
<text x="185.2" y="51.4" transform="rotate(-90 185.2 51.4)">2</text>
<text x="200.4" y="51.4" transform="rotate(-90 200.4 51.4)">1</text>
<text x="210.6" y="51.4" transform="rotate(-90 210.6 51.4)">2</text>
<text x="223.3" y="51.4" transform="rotate(-90 223.3 51.4)">1</text>
<text x="233.4" y="51.4" transform="rotate(-90 233.4 51.4)">2</text>
<text x="92.5" y="99.7" transform="rotate(-90 92.5 99.7)">3</text>
<text x="92.5" y="107.3" transform="rotate(-90 92.5 107.3)">2</text>
<text x="98.5" y="102.6">1</text>
<text x="47.7" y="142">5</text>
<text x="47.7" y="139.4">6</text>
<text x="62.9" y="139.4">1</text>
<text x="62.9" y="142">2</text>
<text x="78.1" y="139.4">1</text>
<text x="78.1" y="142">2</text>
<text x="95.9" y="139.4">5</text>
<text x="47.7" y="144.5">4</text>
<text x="62.9" y="144.5">3</text>
<text x="78.1" y="144.5">3</text>
<text x="95.9" y="144.5">4</text>
<text x="139.4" y="146.7" transform="rotate(-90 139.4 146.7)">1</text>
<text x="141.6" y="149.6">2</text>
<text x="139.4" y="154.3" transform="rotate(-90 139.4 154.3)">3</text>
</g>
<g font-size="1.4" fill="#006464">
<text x="46.4" y="41.1" transform="rotate(-90 46.4 41.1)">3</text>
<text x="75.7" y="39.8" transform="rotate(-90 75.7 39.8)">3</text>
<text x="103.6" y="39.8" transform="rotate(-90 103.6 39.8)">3</text>
<text x="129" y="39.8" transform="rotate(-90 129 39.8)">3</text>
<text x="154.4" y="39.8" transform="rotate(-90 154.4 39.8)">3</text>
<text x="181.1" y="39.8" transform="rotate(-90 181.1 39.8)">3</text>
<text x="206.5" y="39.8" transform="rotate(-90 206.5 39.8)">3</text>
<text x="229.3" y="39.8" transform="rotate(-90 229.3 39.8)">3</text>
<text x="23.6" y="47.8" transform="rotate(-90 23.6 47.8)">12</text>
<text x="70.6" y="47.8" transform="rotate(-90 70.6 47.8)">1</text>
<text x="80.7" y="47.8" transform="rotate(-90 80.7 47.8)">2</text>
<text x="98.5" y="47.8" transform="rotate(-90 98.5 47.8)">1</text>
<text x="108.7" y="47.8" transform="rotate(-90 108.7 47.8)">2</text>
<text x="123.9" y="47.8" transform="rotate(-90 123.9 47.8)">1</text>
<text x="134.1" y="47.8" transform="rotate(-90 134.1 47.8)">2</text>
<text x="149.3" y="47.8" transform="rotate(-90 149.3 47.8)">1</text>
<text x="159.5" y="47.8" transform="rotate(-90 159.5 47.8)">2</text>
<text x="176" y="47.8" transform="rotate(-90 176 47.8)">1</text>
<text x="186.1" y="47.8" transform="rotate(-90 186.1 47.8)">2</text>
<text x="201.4" y="47.8" transform="rotate(-90 201.4 47.8)">1</text>
<text x="211.5" y="47.8" transform="rotate(-90 211.5 47.8)">2</text>
<text x="224.2" y="47.8" transform="rotate(-90 224.2 47.8)">1</text>
<text x="234.4" y="47.8" transform="rotate(-90 234.4 47.8)">2</text>
<text x="41.4" y="49" transform="rotate(-90 41.4 49)">1</text>
<text x="51.5" y="49" transform="rotate(-90 51.5 49)">2</text>
<text x="93.4" y="104.9" transform="rotate(-90 93.4 104.9)">S</text>
<text x="93.4" y="102.1" transform="rotate(-90 93.4 102.1)">D</text>
<text x="96" y="103.6">G</text>
<text x="50" y="143">GRD</text>
<text x="50" y="140.4">V+</text>
<text x="58.4" y="143">GND</text>
<text x="58.6" y="140.4">OUT</text>
<text x="80.5" y="140.4">A</text>
<text x="80.5" y="143">B</text>
<text x="91.6" y="140.4">VCC</text>
<text x="50" y="145.5">SET</text>
<text x="59.1" y="145.5">DIV</text>
<text x="80.5" y="145.5">GND</text>
<text x="93.6" y="145.5">Y</text>
<text x="140.4" y="149" transform="rotate(-90 140.4 149)">1</text>
<text x="139.3" y="150.6">2</text>
<text x="140.4" y="151.9" transform="rotate(-90 140.4 151.9)">3</text>
</g>
</svg>
